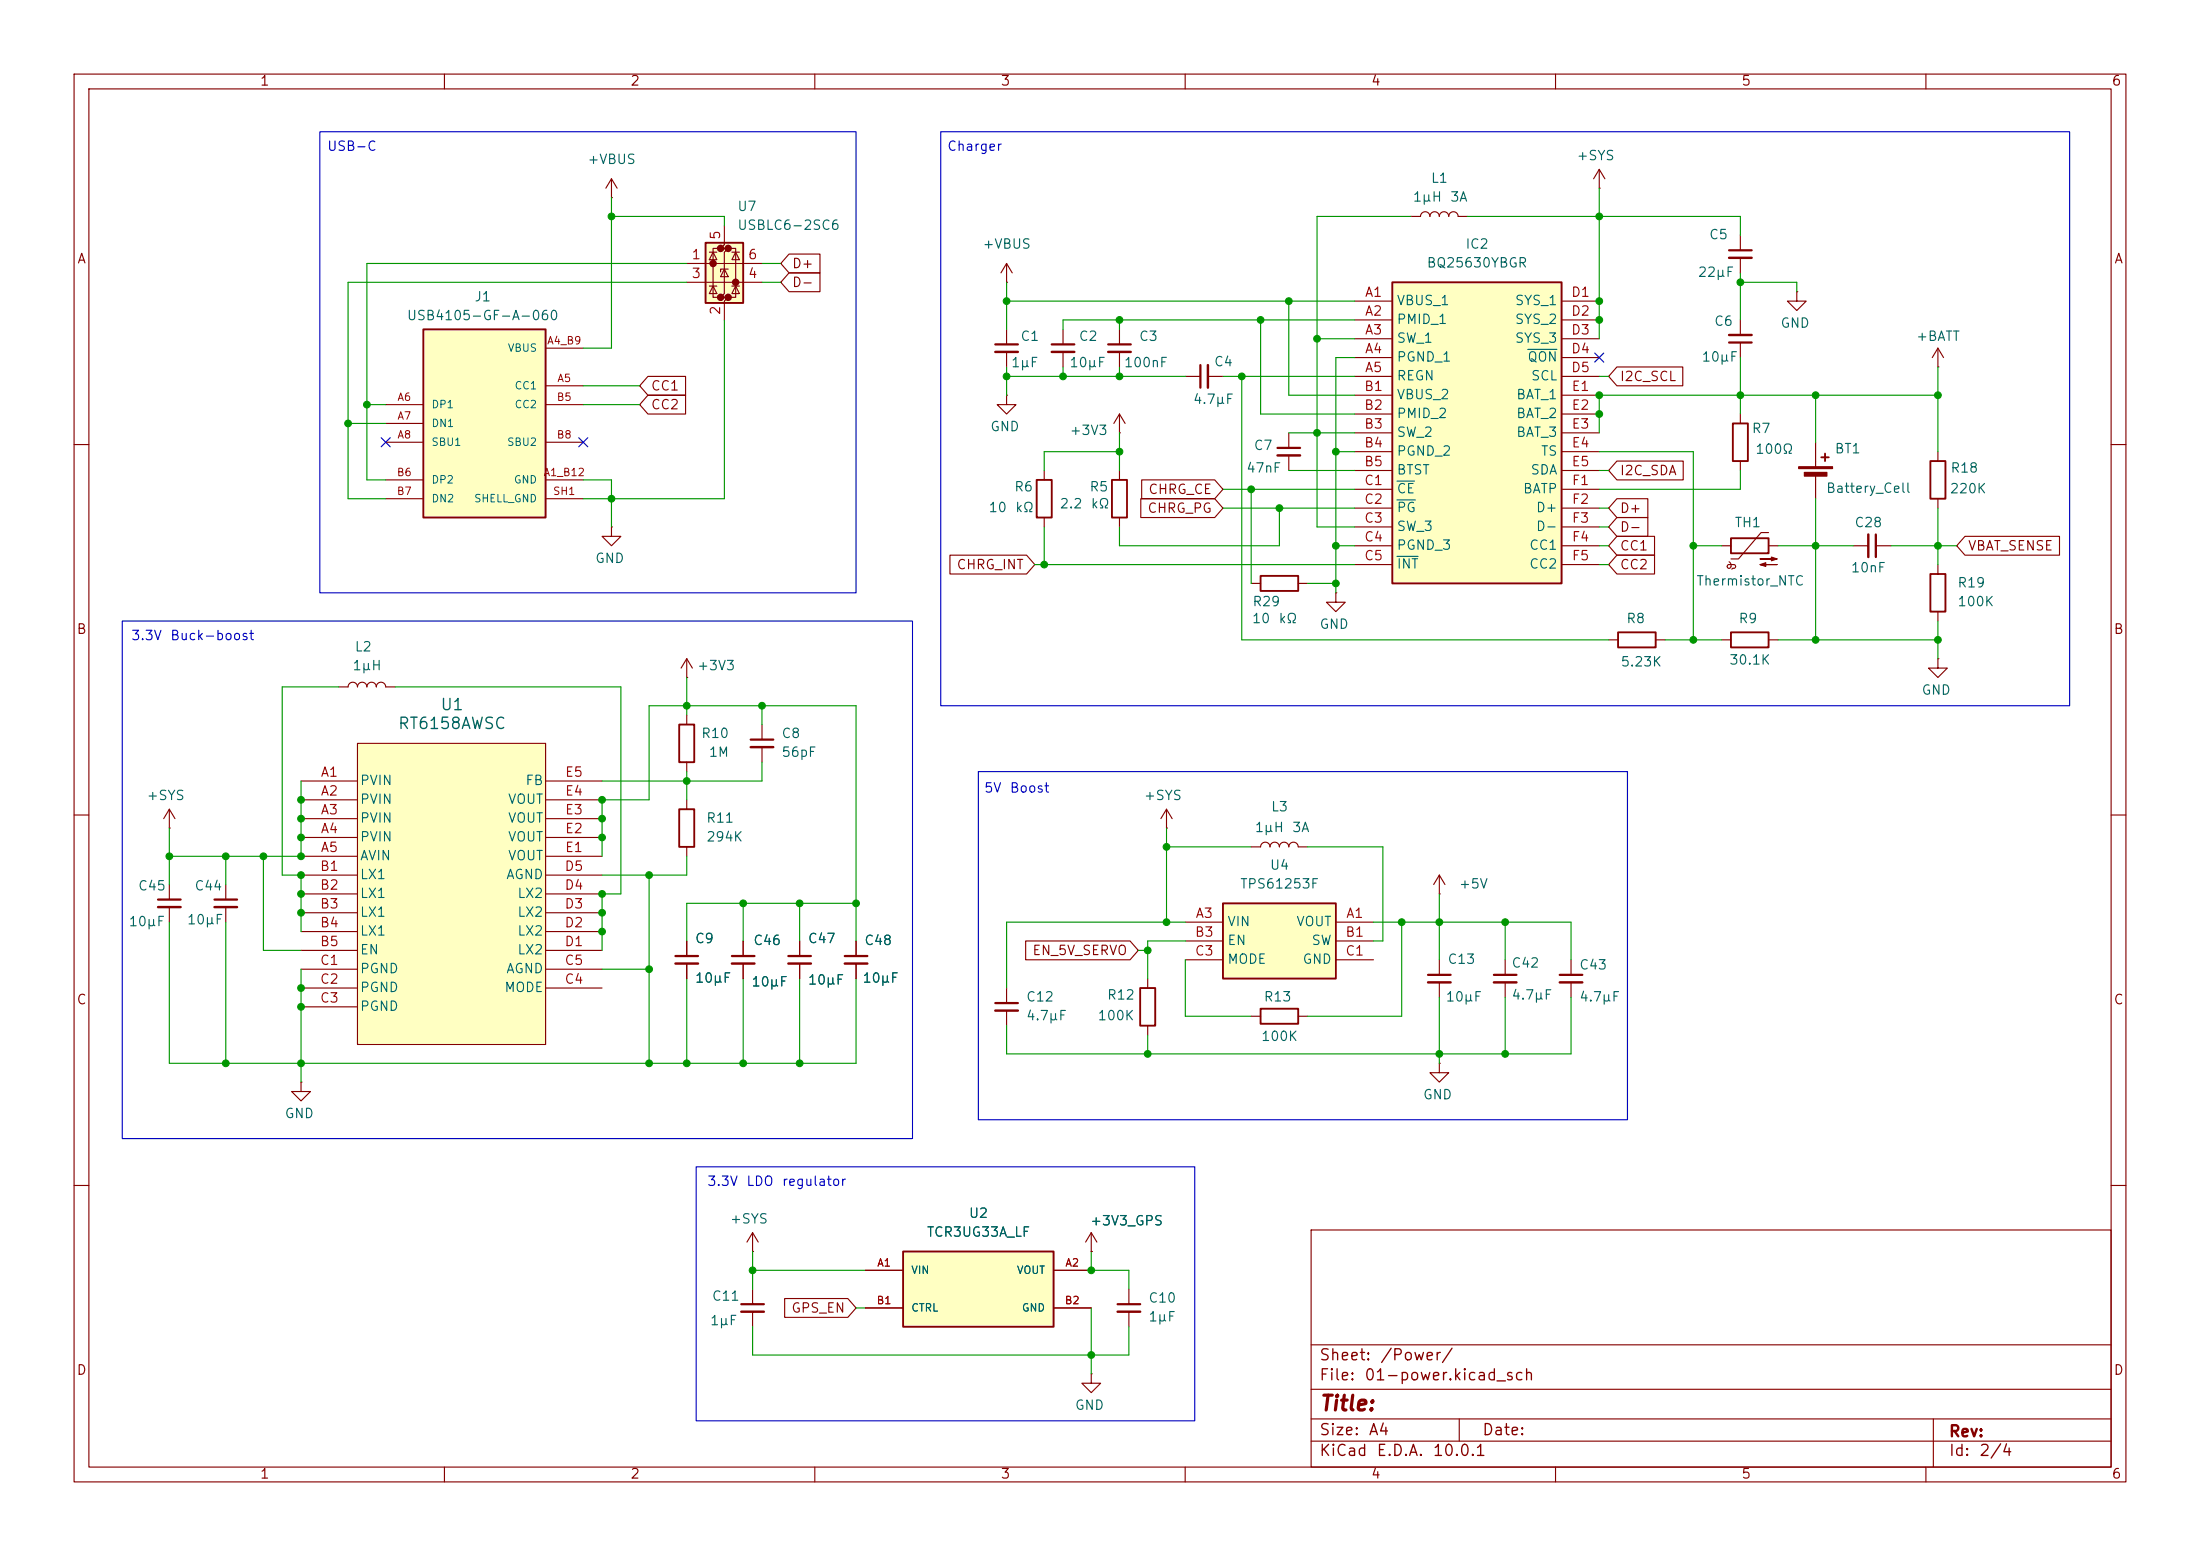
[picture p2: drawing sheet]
<svg xmlns="http://www.w3.org/2000/svg" width="297mm" height="210mm" viewBox="0 0 297 210" stroke-linecap="round" stroke-linejoin="round" font-family="sans-serif">
<g fill="none" stroke="#840000" stroke-width=".15">
<path d="M10 10h277v190h-277zM12 12h273v186h-273zM60 10v2M110 10v2M160 10v2M210 10v2M260 10v2M242.6 39.4v1.2h1.2l-1.2 1.3-1.3-1.3h1.3M242.6 39.4h.1M234.9 43.2v2M234.9 46.2v2.1M10 60h2"/>
<path d="M285 60h2M10 110h2M285 110h2M92.7 127v2M92.7 130v2.1M100.3 127v2M100.3 130v2.1M154.9 132.1v1.3M154.9 138.4v1.3M168.9 137.2h1.3M175.3 137.2h1.2M10 160h2"/>
<path d="M177 166h108v32h-108zM285 160h2M60 198v2M110 198v2M160 198v2M177 194.5h108M177 191.5h108M177 187.5h108M177 181.5h108M197 191.5v3M210 198v2M260 198v2"/>
<path d="M261 191.5v6.5"/>
</g>
<path d="M233.4 46.2h3.1M91.2 129h3M98.8 129h3.1" fill="none" stroke="#840000" stroke-width=".3"/>
<path d="M233.4 45.2h3.1M91.2 130h3M98.8 130h3.1" fill="none" stroke="#840000" stroke-width=".33"/>
<path d="M153.9 133.4h2.1v5h-2.1zM170.2 136.1h5.1v2.1h-5.1z" fill="none" stroke="#840000" stroke-width=".25"/>
<path d="M165.1 121.9h15.2v10.2h-15.2z" fill="#ffffc2"/>
<path d="M165.1 121.9h15.2v10.2h-15.2z" fill="none" stroke="#840000" stroke-width=".25"/>
<path d="M157.5 111.8h.1M157.5 109.2l-.8 1.3M157.5 109.2l.7 1.3M157.5 109.2v2.6M160 124.5h5.1M160 127h5.1M160 129.5h5.1M180.3 124.5h5.1M180.3 127h5.1M180.3 129.5h5.1" fill="none" stroke="#840000" stroke-width=".15"/>
<path d="M48.3 100.3h25.4v40.7h-25.4z" fill="#ffffc2"/>
<g fill="none" stroke="#840000" stroke-width=".15">
<path d="M143.5 44.5v2M143.5 47.5v2M151.1 58.4h.1M151.1 55.9l.8 1.3M151.1 55.9l-.7 1.3M151.1 55.9v2.5M174 58.4v2.1M234.9 55.9v1.3M151.1 63.5v1.3M151.1 69.9v1.2M168.9 78.7h1.3M174 61.5v2"/>
<path d="M175.3 78.7h1.2M234.9 62.2v1.3M261.6 61v1.2M261.6 67.3v1.3M261.6 76.2v1.3M45.7 92.7h1.3a.64 .64 0 0 1 .6-.6 .64 .64 0 0 1 .7 .6 .64 .64 0 0 1 .6-.6 .64 .64 0 0 1 .6 .6 .64 .64 0 0 1 .7-.6 .64 .64 0 0 1 .6 .6 .64 .64 0 0 1 .6-.6 .64 .64 0 0 1 .7 .6h1.2M92.7 91.4h.1M92.7 88.9v2.5M92.7 96.5v1.3M92.7 88.9l.8 1.3M92.7 88.9l-.8 1.3M102.9 97.8v2"/>
<path d="M180.3 80v1.3h1.3l-1.3 1.3-1.2-1.3h1.2M180.3 80h.1M261.6 82.6v1.2M22.9 111.8h.1M22.9 109.2l-.8 1.3M22.9 109.2l.7 1.3M22.9 109.2v2.6M40.6 105.4h7.7M40.6 108h7.7M40.6 110.5h7.7M40.6 113h7.7M40.6 115.6h7.7"/>
<path d="M40.6 118.1h7.7M48.3 100.3h25.4v40.7h-25.4zM73.7 105.4h7.6M73.7 108h7.6M73.7 110.5h7.6M73.7 113h7.6M73.7 115.6h7.6M73.7 118.1h7.6M92.7 102.9v1.2M92.7 108v1.2M92.7 114.3v1.3M102.9 100.8v2.1"/>
<path d="M40.6 120.7h7.7M40.6 123.2h7.7M40.6 125.7h7.7M40.6 128.3h7.7M40.6 130.8h7.7M40.6 133.4h7.7M40.6 135.9h7.7M73.7 120.7h7.6M73.7 123.2h7.6M73.7 125.7h7.6M73.7 128.3h7.6M73.7 130.8h7.6"/>
<path d="M73.7 133.4h7.6M107.9 127v2M107.9 130v2.1M194.3 129.5v2.1M194.3 132.6v2M203.2 129.5v2.1M203.2 132.6v2M40.6 146.1v1.2h1.3l-1.3 1.3-1.2-1.3h1.2M40.6 146.1h.1"/>
</g>
<path d="M233.9 57.2h2.1v5h-2.1zM150.1 64.8h2v5.1h-2zM170.2 77.7h5.1v2.1h-5.1zM260.6 77.5h2v5.1h-2zM260.6 62.2h2v5.1h-2zM91.7 97.8h2v5.1h-2zM91.7 109.2h2v5.1h-2z" fill="none" stroke="#840000" stroke-width=".25"/>
<path d="M142 46.5h3M172.5 60.5h3M101.3 99.8h3.1M106.4 129h3.1M192.8 131.6h3M201.7 131.6h3" fill="none" stroke="#840000" stroke-width=".3"/>
<path d="M142 47.5h3M172.5 61.5h3M101.3 100.8h3.1M106.4 130h3.1M192.8 132.6h3M201.7 132.6h3" fill="none" stroke="#840000" stroke-width=".33"/>
<path d="M188 38.1h22.8v40.6h-22.8z" fill="#ffffc2"/>
<path d="M188 38.1h22.8v40.6h-22.8z" fill="none" stroke="#840000" stroke-width=".25"/>
<g fill="none" stroke="#840000" stroke-width=".15">
<path d="M82.5 26.7h.1M82.5 24.1l.8 1.3M82.5 24.1l-.7 1.3M82.5 24.1v2.6M182.9 40.6h5.1M182.9 43.2h5.1M182.9 45.7h5.1M182.9 48.3h5.1M182.9 50.8h5.1M182.9 53.3h5.1M182.9 55.9h5.1M182.9 58.4h5.1"/>
<path d="M210.8 40.6h5.1M210.8 43.2h5.1M210.8 45.7h5.1M210.8 48.3h5.1M210.8 50.8h5.1M210.8 53.3h5.1M210.8 55.9h5.1M210.8 58.4h5.1M82.5 71.1v1.3h1.3l-1.3 1.3-1.2-1.3h1.2M82.5 71.1h.1M182.9 61h5.1M182.9 63.5h5.1"/>
<path d="M182.9 66h5.1M182.9 68.6h5.1M182.9 71.1h5.1M182.9 73.7h5.1M182.9 76.2h5.1M210.8 61h5.1M210.8 63.5h5.1M210.8 66h5.1M210.8 68.6h5.1M210.8 71.1h5.1M210.8 73.7h5.1M210.8 76.2h5.1"/>
<path d="M22.9 119.4v2M30.5 119.4v2M22.9 122.4v2.1M30.5 122.4v2.1"/>
</g>
<path d="M206.2 47.2h4M188.6 64.9h2.4M188.6 67.5h2.5M188.6 75.1h2.8" fill="none" stroke="#006464" stroke-width=".15"/>
<path d="M21.3 121.4h3.1M29 121.4h3" fill="none" stroke="#840000" stroke-width=".3"/>
<path d="M21.3 122.4h3.1M29 122.4h3" fill="none" stroke="#840000" stroke-width=".33"/>
<path d="M57.1 44.5h16.6v25.4h-16.6z" fill="#ffffc2"/>
<path d="M57.1 44.5h16.6v25.4h-16.6z" fill="none" stroke="#840000" stroke-width=".25"/>
<path d="M52.1 54.6h5M52.1 57.2h5M52.1 59.7h5M73.7 47h5M73.7 52.1h5M73.7 54.6h5M73.7 59.7h5M52.1 64.8h5M52.1 67.3h5M73.7 64.8h5M73.7 67.3h5" fill="none" stroke="#840000" stroke-width=".15"/>
<path d="M95.2 32.8h5.1v8.1h-5.1z" fill="#ffffc2"/>
<g fill="#840000" stroke="#840000" stroke-width=".51">
<circle cx="96.3" cy="35.6" r=".25"/>
<circle cx="97.3" cy="33.5" r=".25"/>
<circle cx="97.3" cy="40.1" r=".25"/>
<circle cx="98.3" cy="33.5" r=".25"/>
<circle cx="98.3" cy="40.1" r=".25"/>
<circle cx="99.3" cy="38.1" r=".25"/>
</g>
<g fill="none" stroke="#840000" stroke-width=".15">
<path d="M92.7 35.6h10.2M92.7 38.1h10.2M95.8 38.6h1M95.8 34h1M96.3 34l.5 1.1h-1zM96.3 38.6l.5 1h-1zM97.3 33.5h-1v6.6h1M97.8 30.5v2.5l-.5 .5h1l-.5 .5v5.6l-.5 .5h1l-.5 .5v2.6M97.8 36.3l.5 1h-1zM98.3 36.3h-1v.4M98.3 33.5h1v6.6h-1M98.8 38.6h1"/>
<path d="M98.8 34h1M99.3 34l.5 1.1h-1zM99.3 38.6l.5 1h-1zM168.9 114.3h1.3a.64 .64 0 0 1 .6-.6 .64 .64 0 0 1 .6 .6 .64 .64 0 0 1 .7-.6 .64 .64 0 0 1 .6 .6 .64 .64 0 0 1 .7-.6 .64 .64 0 0 1 .6 .6 .64 .64 0 0 1 .6-.6 .64 .64 0 0 1 .7 .6h1.2M115.6 127v2M115.6 130v2.1M212.1 129.5v2.1M212.1 132.6v2M101.6 168.9h.1M101.6 166.4v2.5M101.6 174v2M101.6 177v2.1"/>
<path d="M101.6 166.4l-.8 1.2M101.6 166.4l.8 1.2M152.4 174v2M152.4 177v2.1"/>
</g>
<path d="M95.2 32.8h5.1v8.1h-5.1z" fill="none" stroke="#840000" stroke-width=".25"/>
<path d="M114 129h3.1M210.6 131.6h3M100.1 176h3M150.9 176h3" fill="none" stroke="#840000" stroke-width=".3"/>
<path d="M114 130h3.1M210.6 132.6h3M100.1 177h3M150.9 177h3" fill="none" stroke="#840000" stroke-width=".33"/>
<path d="M121.9 168.9h20.3v10.2h-20.3z" fill="#ffffc2"/>
<path d="M140 64.8h2v5.1h-2zM233.7 72.6h5.1v2.1h-5.1zM245.9 61.7h1M246.4 61.2v1M218.4 85.3h5.1v2.1h-5.1zM233.7 85.3h5.1v2.1h-5.1zM121.9 168.9h20.3v10.2h-20.3z" fill="none" stroke="#840000" stroke-width=".25"/>
<g fill="none" stroke="#840000" stroke-width=".15">
<path d="M106.5 34.3h4.2v2.5h-4.2l-1.1-1.2zM106.5 36.8h4.2v2.6h-4.2l-1.1-1.3zM135.9 38.1h.1M135.9 35.6v2.5M135.9 35.6l.8 1.2M135.9 35.6l-.8 1.2M190.5 29.2h1.3a.64 .64 0 0 1 .6-.6 .64 .64 0 0 1 .6 .6 .64 .64 0 0 1 .7-.6 .64 .64 0 0 1 .6 .6 .64 .64 0 0 1 .6-.6 .64 .64 0 0 1 .7 .6 .64 .64 0 0 1 .6-.6 .64 .64 0 0 1 .6 .6h1.3M215.9 25.4h.1M215.9 22.9l-.8 1.2M215.9 22.9l.8 1.2M215.9 22.9v2.5M234.9 31.8v2"/>
<path d="M234.9 34.8v2M87.5 53.3h5.1v2.6h-5.1l-1.1-1.3zM87.5 50.8h5.1v2.5h-5.1l-1.1-1.2zM135.9 53.3v1.3h1.3l-1.3 1.3-1.3-1.3h1.3M135.9 53.3h.1M135.9 44.5v2M135.9 47.5v2M151.1 44.5v2M151.1 47.5v2M160 50.8h2.1M163.1 50.8h2M218.3 49.5h8.9v2.6h-8.9l-1.1-1.3z"/>
<path d="M245.1 59.7v3.3M261.6 49.5h.1M261.6 47l-.7 1.3M261.6 47l.8 1.3M261.6 47v2.5M128.2 74.9h10.4l1.1 1.3-1.1 1.3h-10.4zM141 63.5v1.3M141 69.9v1.2M154 67.3h10l1.1 1.3-1.1 1.3h-10zM154.1 64.8h9.9l1.1 1.2-1.1 1.3h-9.9zM218.3 62.2h8.9v2.6h-8.9l-1.1-1.3zM218.3 74.9h5.1v2.6h-5.1l-1.1-1.3z"/>
<path d="M218.3 72.4h5.1v2.5h-5.1l-1.1-1.2zM218.3 69.8h4.2v2.6h-4.2l-1.1-1.3zM218.3 67.3h4.2v2.6h-4.2l-1.1-1.3zM232.4 73.7h1.3M233.4 75.8a.44 .44 0 0 1 .4 .5 .44 .44 0 0 1-.5 .4l-.1-.3 .2-.2h.7l.2 .3M234.3 76.5l-.1 .2h-.3l-.1 .1M238.8 71.9h-1.1l-3 3.5h-1M238.8 73.7h1.2M245.1 64v3.3M250.2 73.7h2M253.2 73.7h2.1M265.3 72.4h12.7v2.5h-12.7l-1.1-1.2z"/>
<path d="M217.2 86.4h1.2M223.5 86.4h1.3M232.4 86.4h1.3M238.8 86.4h1.2M261.6 88.9v1.3h1.3l-1.3 1.2-1.3-1.2h1.3M261.6 88.9h.1M194.3 118.1l-.8 1.3M194.3 118.1l.8 1.3M194.3 118.1v2.6M92.7 127v2M92.7 130v2.1M100.3 127v2"/>
<path d="M100.3 130v2.1M107.9 127v2M107.9 130v2.1M115.6 127v2M115.6 130v2.1M135.9 133.4v2M135.9 136.4v2M138.5 127h14.1l1.1 1.3-1.1 1.2h-14.1zM194.3 120.7h.1M194.3 143.5v1.3h1.3l-1.3 1.3-1.3-1.3h1.3M194.3 143.5h.1M105.9 175.3h8.6l1.1 1.2-1.1 1.3h-8.6z"/>
<path d="M116.8 171.5h5.1M116.8 176.5h5.1M142.2 171.5h5.1M142.2 176.5h5.1M147.3 168.9h.1M147.3 166.4l-.7 1.2M147.3 166.4l.8 1.2M147.3 166.4v2.5M147.3 185.4v1.3h1.3l-1.3 1.3-1.3-1.3h1.3M147.3 185.4h.1"/>
</g>
<path d="M233.4 33.8h3.1M134.4 46.5h3M149.6 46.5h3.1M162.1 49.3v3M253.2 72.1v3.1M134.4 135.4h3" fill="none" stroke="#840000" stroke-width=".3"/>
<path d="M233.4 34.8h3.1M134.4 47.5h3M149.6 47.5h3.1M163.1 49.3v3M252.2 72.1v3.1M134.4 136.4h3" fill="none" stroke="#840000" stroke-width=".33"/>
<g fill="#840000" stroke="#840000" stroke-width=".15">
<path d="M242.8 63h4.6v.2h-4.6z"/>
<path d="M243.6 63.8h3v.5h-3z"/>
<path d="M237.6 76.2l.8-.3v.6l-.8-.3h2.3z"/>
<path d="M237.6 75.4h2.3l-.8 .3v-.5l.8 .2z"/>
</g>
<g fill="none" stroke="#009600" stroke-width=".15">
<path d="M82.5 29.2h15.3v1.3M82.5 26.7v20.3h-3.8M92.7 38.1h-45.7v29.2h5.1M92.7 35.6h-43.2v29.2h2.6M102.9 38.1h2.5M102.9 35.6h2.5M135.9 38.1v6.4M190.5 29.2h-12.7v41.9h5.1M198.1 29.2h36.8v2.6M215.9 25.4v20.3M234.9 38.1h7.7v1.3M234.9 36.8v6.4"/>
<path d="M47 57.2h5.1M49.5 54.6h2.6M78.7 52.1h7.7M78.7 54.6h7.7M97.8 43.2v24.1h-19.1M135.9 49.5v3.8M135.9 50.8h24.1M135.9 40.6h47M143.5 49.5v1.3M151.1 43.2v1.3M151.1 49.5v1.3M151.1 58.4v5.1"/>
<path d="M165.1 50.8h17.8M167.6 50.8v35.6h49.6M170.2 43.2v12.7h12.7M174 40.6v12.7h8.9M174 58.4h8.9M177.8 45.7h5.1M182.9 48.3h-2.6v31.7M182.9 43.2h-39.4v1.3M215.9 50.8h1.3M234.9 48.3v7.6M245.1 53.3v6.4M261.6 49.5v11.5"/>
<path d="M261.6 53.3h-45.7v5.1M78.7 64.8h3.8v6.3M139.7 76.2h43.2M141 71.1v5.1M151.1 61h-10.1v2.5M165.1 68.6h17.8M165.1 66h17.8M168.9 66v12.7M172.7 68.6v5.1h-21.6v-2.6M174 63.5h8.9M176.5 78.7h3.8M180.3 73.7h2.6"/>
<path d="M180.3 61h2.6M215.9 61h12.7v25.4M215.9 73.7h1.3M215.9 76.2h1.3M215.9 68.6h1.3M215.9 63.5h1.3M215.9 71.1h1.3M228.6 73.7h3.8M234.9 63.5v2.5h-19M240 73.7h10.2M245.1 67.3v19.1M255.3 73.7h8.9"/>
<path d="M261.6 68.6v7.6M45.7 92.7h-7.6v25.4h2.5v7.6M53.3 92.7h30.5v28h-2.5v7.6M92.7 91.4v5.1M102.9 95.3v2.5M224.8 86.4h7.6M240 86.4h21.6M261.6 83.8v5.1M22.9 111.8v7.6M30.5 115.6v3.8M35.6 115.6v12.7h5M40.6 105.4v10.2h-17.7"/>
<path d="M81.3 115.6v-7.6h6.3v-12.7h28v31.7M87.6 118.1v25.4M92.7 115.6v2.5h-11.4M92.7 104.1v3.9M102.9 102.9v2.5h-21.6M157.5 111.8v12.7M157.5 114.3h11.4M176.5 114.3h10.2v12.7h-1.3M22.9 124.5v19h92.7v-11.4M30.5 124.5v19M40.6 130.8v15.3M81.3 130.8h6.3"/>
<path d="M92.7 132.1v11.4M100.3 121.9v5.1M100.3 132.1v11.4M107.9 121.9v5.1M107.9 132.1v11.4M115.6 121.9h-22.9v5.1M153.7 128.3h1.2M154.9 139.7v2.5M160 124.5h-24.1v8.9M160 127h-5.1v5.1M160 129.5v7.7h8.9M185.4 124.5h26.7v5"/>
<path d="M189.2 124.5v12.7h-12.7M194.3 120.7v8.8M194.3 134.6v8.9M203.2 124.5v5M203.2 134.6v7.6M212.1 134.6v7.6h-76.2v-3.8M101.6 179.1v3.8h50.8v-3.8M101.6 171.5h15.2M101.6 168.9v5.1M115.6 176.5h1.2M147.3 168.9v2.6h5.1v2.5M147.3 176.5v8.9"/>
</g>
<path d="M51.5 59.1l1.2 1.2M52.7 59.1l-1.2 1.2M78.1 59.1l1.2 1.2M79.3 59.1l-1.2 1.2M215.3 47.7l1.2 1.2M216.5 47.7l-1.2 1.2" fill="none" stroke="#000084" stroke-width=".15"/>
<path d="M43.2 17.8h72.4v62.2h-72.4zM127 17.8h152.4v77.5h-152.4zM16.5 83.8h106.7v69.9h-106.7zM132.1 104.1h87.6v47h-87.6zM94 157.5h67.3v34.3h-67.3z" fill="none" stroke="#0000c2" stroke-width=".15"/>
<g fill="#009600" stroke="#009600" stroke-width=".14">
<circle cx="87.6" cy="143.5" r=".46"/>
<circle cx="92.7" cy="143.5" r=".46"/>
<circle cx="87.6" cy="130.8" r=".46"/>
<circle cx="100.3" cy="121.9" r=".46"/>
<circle cx="107.9" cy="143.5" r=".46"/>
<circle cx="107.9" cy="121.9" r=".46"/>
<circle cx="40.6" cy="108" r=".46"/>
<circle cx="49.5" cy="54.6" r=".46"/>
<circle cx="47" cy="57.2" r=".46"/>
<circle cx="81.3" cy="120.7" r=".46"/>
<circle cx="81.3" cy="113" r=".46"/>
<circle cx="81.3" cy="123.2" r=".46"/>
<circle cx="87.6" cy="118.1" r=".46"/>
<circle cx="100.3" cy="143.5" r=".46"/>
<circle cx="101.6" cy="171.5" r=".46"/>
<circle cx="115.6" cy="121.9" r=".46"/>
<circle cx="81.3" cy="108" r=".46"/>
<circle cx="135.9" cy="50.8" r=".46"/>
<circle cx="135.9" cy="40.6" r=".46"/>
<circle cx="92.7" cy="105.4" r=".46"/>
<circle cx="102.9" cy="95.3" r=".46"/>
<circle cx="92.7" cy="95.3" r=".46"/>
<circle cx="82.5" cy="29.2" r=".46"/>
<circle cx="82.5" cy="67.3" r=".46"/>
<circle cx="40.6" cy="118.1" r=".46"/>
<circle cx="40.6" cy="110.5" r=".46"/>
<circle cx="81.3" cy="110.5" r=".46"/>
<circle cx="40.6" cy="113" r=".46"/>
<circle cx="30.5" cy="143.5" r=".46"/>
<circle cx="40.6" cy="135.9" r=".46"/>
<circle cx="40.6" cy="143.5" r=".46"/>
<circle cx="40.6" cy="133.4" r=".46"/>
<circle cx="81.3" cy="125.7" r=".46"/>
<circle cx="40.6" cy="123.2" r=".46"/>
<circle cx="147.3" cy="171.5" r=".46"/>
<circle cx="147.3" cy="182.9" r=".46"/>
<circle cx="30.5" cy="115.6" r=".46"/>
<circle cx="22.9" cy="115.6" r=".46"/>
<circle cx="40.6" cy="115.6" r=".46"/>
<circle cx="40.6" cy="120.7" r=".46"/>
<circle cx="35.6" cy="115.6" r=".46"/>
<circle cx="157.5" cy="124.5" r=".46"/>
<circle cx="154.9" cy="128.3" r=".46"/>
<circle cx="154.9" cy="142.2" r=".46"/>
<circle cx="157.5" cy="114.3" r=".46"/>
<circle cx="228.6" cy="73.7" r=".46"/>
<circle cx="245.1" cy="73.7" r=".46"/>
<circle cx="261.6" cy="86.4" r=".46"/>
<circle cx="245.1" cy="86.4" r=".46"/>
<circle cx="228.6" cy="86.4" r=".46"/>
<circle cx="245.1" cy="53.3" r=".46"/>
<circle cx="261.6" cy="53.3" r=".46"/>
<circle cx="261.6" cy="73.7" r=".46"/>
<circle cx="180.3" cy="73.7" r=".46"/>
<circle cx="141" cy="76.2" r=".46"/>
<circle cx="151.1" cy="61" r=".46"/>
<circle cx="180.3" cy="78.7" r=".46"/>
<circle cx="168.9" cy="66" r=".46"/>
<circle cx="215.9" cy="53.3" r=".46"/>
<circle cx="215.9" cy="55.9" r=".46"/>
<circle cx="234.9" cy="53.3" r=".46"/>
<circle cx="234.9" cy="38.1" r=".46"/>
<circle cx="215.9" cy="29.2" r=".46"/>
<circle cx="215.9" cy="40.6" r=".46"/>
<circle cx="215.9" cy="43.2" r=".46"/>
<circle cx="177.8" cy="45.7" r=".46"/>
<circle cx="180.3" cy="61" r=".46"/>
<circle cx="172.7" cy="68.6" r=".46"/>
<circle cx="174" cy="40.6" r=".46"/>
<circle cx="177.8" cy="58.4" r=".46"/>
<circle cx="170.2" cy="43.2" r=".46"/>
<circle cx="151.1" cy="50.8" r=".46"/>
<circle cx="143.5" cy="50.8" r=".46"/>
<circle cx="151.1" cy="43.2" r=".46"/>
<circle cx="167.6" cy="50.8" r=".46"/>
<circle cx="203.2" cy="142.2" r=".46"/>
<circle cx="194.3" cy="142.2" r=".46"/>
<circle cx="203.2" cy="124.5" r=".46"/>
<circle cx="189.2" cy="124.5" r=".46"/>
<circle cx="194.3" cy="124.5" r=".46"/>
</g>
<text font-size="2" fill="#840000" x="178" y="190.9">Title:</text>
<g font-size="1.5" fill="#006464">
<text x="53.6" y="98.8">RT6158AWSC</text>
<text x="59.4" y="96.2">U1</text>
</g>
<g font-size="1.5" fill="#840000">
<text x="178" y="184">Sheet:</text>
<text x="186.2" y="184">/Power/</text>
<text x="178" y="186.7">File:</text>
<text x="184.1" y="186.7">01-power.kicad_sch</text>
<text x="178" y="196.9">KiCad</text>
<text x="178" y="194.1">Size:</text>
<text x="184.7" y="194.1">A4</text>
<text x="185.7" y="196.9">E.D.A.</text>
<text x="193.3" y="196.9">10.0.1</text>
<text x="200" y="194.1">Date:</text>
<text x="263" y="194.3">Rev:</text>
<text x="263" y="196.9">Id:</text>
<text x="267.1" y="196.9">2/4</text>
</g>
<g font-size="1.3" fill="#840000">
<text x="35" y="11.9">1</text>
<text x="85" y="11.9">2</text>
<text x="135" y="11.9">3</text>
<text x="185" y="11.9">4</text>
<text x="235" y="11.9">5</text>
<text x="285" y="11.9">6</text>
<text x="10.3" y="35.9">A</text>
<text x="285.3" y="35.9">A</text>
<text x="106.8" y="36.5">D+</text>
<text x="106.8" y="39.1">D-</text>
<text x="87.8" y="53">CC1</text>
<text x="218.6" y="51.8">I2C_SCL</text>
<text x="87.8" y="55.6">CC2</text>
<text x="218.6" y="64.5">I2C_SDA</text>
<text x="154.8" y="69.5">CHRG_PG</text>
<text x="154.9" y="67">CHRG_CE</text>
<text x="218.6" y="69.5">D+</text>
<text x="129.1" y="77.2">CHRG_INT</text>
<text x="218.6" y="77.2">CC2</text>
<text x="218.6" y="74.6">CC1</text>
<text x="218.6" y="72.1">D-</text>
<text x="265.6" y="74.6">VBAT_SENSE</text>
<text x="10.3" y="85.9">B</text>
<text x="285.3" y="85.9">B</text>
<text x="139.3" y="129.2">EN_5V_SERVO</text>
<text x="10.3" y="135.9">C</text>
<text x="285.3" y="135.9">C</text>
<text x="106.7" y="177.5">GPS_EN</text>
<text x="10.3" y="185.9">D</text>
<text x="285.3" y="185.9">D</text>
<text x="35" y="199.9">1</text>
<text x="85" y="199.9">2</text>
<text x="135" y="199.9">3</text>
<text x="185" y="199.9">4</text>
<text x="235" y="199.9">5</text>
<text x="285" y="199.9">6</text>
</g>
<g font-size="1.3" fill="#0000c2">
<text x="44.1" y="20.7">USB-C</text>
<text x="127.8" y="20.7">Charger</text>
<text x="17.6" y="86.7">3.3V</text>
<text x="22.9" y="86.7">Buck-boost</text>
<text x="132.8" y="107.3">5V</text>
<text x="136.2" y="107.3">Boost</text>
<text x="95.4" y="160.4">3.3V</text>
<text x="100.7" y="160.4">LDO</text>
<text x="105.5" y="160.4">regulator</text>
</g>
<g font-size="1.3" fill="#006464">
<text x="79.2" y="22.5">+VBUS</text>
<text x="212.8" y="21.9">+SYS</text>
<text x="99.5" y="28.8">U7</text>
<text x="190.6" y="27.5">1µH</text>
<text x="193.1" y="25">L1</text>
<text x="195.7" y="27.5">3A</text>
<text x="99.5" y="31.3">USBLC6-2SC6</text>
<text x="132.6" y="33.9">+VBUS</text>
<text x="197.7" y="33.9">IC2</text>
<text x="230.6" y="32.6">C5</text>
<text x="64" y="41">J1</text>
<text x="188.5" y="41.5">VBUS_1</text>
<text x="192.5" y="36.4">BQ25630YBGR</text>
<text x="204.4" y="41.5">SYS_1</text>
<text x="229.1" y="37.7">22µF</text>
<text x="54.8" y="43.5">USB4105-GF-A-060</text>
<text x="137.7" y="46.3">C1</text>
<text x="145.6" y="46.3">C2</text>
<text x="153.7" y="46.3">C3</text>
<text x="188.5" y="44">PMID_1</text>
<text x="188.5" y="46.6">SW_1</text>
<text x="204.4" y="44">SYS_2</text>
<text x="204.4" y="46.6">SYS_3</text>
<text x="231.3" y="44.3">C6</text>
<text x="240.3" y="44.6">GND</text>
<text x="258.6" y="46.3">+BATT</text>
<text x="136.4" y="49.9">1µF</text>
<text x="144.3" y="49.9">10µF</text>
<text x="151.6" y="49.9">100nF</text>
<text x="163.8" y="49.8">C4</text>
<text x="188.5" y="49.1">PGND_1</text>
<text x="188.5" y="51.7">REGN</text>
<text x="206.1" y="49.1">QON</text>
<text x="206.6" y="51.7">SCL</text>
<text x="229.6" y="49.1">10µF</text>
<text x="133.6" y="58.5">GND</text>
<text x="144.3" y="59">+3V3</text>
<text x="161" y="54.8">4.7µF</text>
<text x="188.5" y="54.2">VBUS_2</text>
<text x="188.5" y="56.7">PMID_2</text>
<text x="188.5" y="59.3">SW_2</text>
<text x="204.6" y="54.2">BAT_1</text>
<text x="204.6" y="56.7">BAT_2</text>
<text x="204.6" y="59.3">BAT_3</text>
<text x="236.4" y="58.8">R7</text>
<text x="168.2" y="64.1">47nF</text>
<text x="169.2" y="61.1">C7</text>
<text x="188.5" y="61.8">PGND_2</text>
<text x="188.5" y="64.4">BTST</text>
<text x="206.5" y="64.4">SDA</text>
<text x="207.9" y="61.8">TS</text>
<text x="236.9" y="61.6">100Ω</text>
<text x="247.6" y="61.5">BT1</text>
<text x="263.2" y="64.1">R18</text>
<text x="133.4" y="69.4">10</text>
<text x="136.8" y="66.6">R6</text>
<text x="137" y="69.4">kΩ</text>
<text x="143" y="68.9">2.2</text>
<text x="147" y="66.6">R5</text>
<text x="147.2" y="68.9">kΩ</text>
<text x="188.5" y="66.9">CE</text>
<text x="188.5" y="69.4">PG</text>
<text x="188.5" y="72">SW_3</text>
<text x="205.5" y="66.9">BATP</text>
<text x="207.3" y="69.4">D+</text>
<text x="207.3" y="72">D-</text>
<text x="234.1" y="71.5">TH1</text>
<text x="246.4" y="66.8">Battery_Cell</text>
<text x="250.3" y="71.5">C28</text>
<text x="263.1" y="66.9">220K</text>
<text x="80.3" y="76.3">GND</text>
<text x="188.5" y="74.5">PGND_3</text>
<text x="188.5" y="77.1">INT</text>
<text x="206.4" y="74.5">CC1</text>
<text x="206.4" y="77.1">CC2</text>
<text x="249.8" y="77.6">10nF</text>
<text x="169" y="82.1">R29</text>
<text x="228.9" y="79.3">Thermistor_NTC</text>
<text x="264.2" y="82.1">100K</text>
<text x="264.2" y="79.6">R19</text>
<text x="47.8" y="88.2">L2</text>
<text x="168.9" y="84.4">10</text>
<text x="172.5" y="84.4">kΩ</text>
<text x="178" y="85.2">GND</text>
<text x="219.5" y="84.4">R8</text>
<text x="234.6" y="84.4">R9</text>
<text x="47.5" y="90.8">1µH</text>
<text x="94" y="90.8">+3V3</text>
<text x="218.7" y="90.3">5.23K</text>
<text x="233.4" y="90">30.1K</text>
<text x="259.3" y="94.1">GND</text>
<text x="94.6" y="99.9">R10</text>
<text x="105.4" y="99.9">C8</text>
<text x="48.5" y="106.3">PVIN</text>
<text x="70.8" y="106.3">FB</text>
<text x="95.6" y="102.5">1M</text>
<text x="105.4" y="102.5">56pF</text>
<text x="19.7" y="108.3">+SYS</text>
<text x="48.5" y="108.8">PVIN</text>
<text x="48.5" y="111.4">PVIN</text>
<text x="48.5" y="113.9">PVIN</text>
<text x="68.5" y="113.9">VOUT</text>
<text x="68.5" y="111.4">VOUT</text>
<text x="68.5" y="108.8">VOUT</text>
<text x="95.3" y="113.9">294K</text>
<text x="95.3" y="111.4">R11</text>
<text x="154.3" y="108.3">+SYS</text>
<text x="169.3" y="112.6">1µH</text>
<text x="171.5" y="109.8">L3</text>
<text x="174.3" y="112.6">3A</text>
<text x="48.5" y="116.4">AVIN</text>
<text x="48.5" y="119">LX1</text>
<text x="68.2" y="119">AGND</text>
<text x="68.5" y="116.4">VOUT</text>
<text x="171.3" y="117.7">U4</text>
<text x="17.3" y="125.3">10µF</text>
<text x="18.6" y="120.5">C45</text>
<text x="25.2" y="125.1">10µF</text>
<text x="26.2" y="120.5">C44</text>
<text x="48.5" y="121.5">LX1</text>
<text x="48.5" y="124.1">LX1</text>
<text x="69.8" y="124.1">LX2</text>
<text x="69.8" y="121.5">LX2</text>
<text x="165.6" y="125.3">VIN</text>
<text x="167.3" y="120.2">TPS61253F</text>
<text x="174.9" y="125.3">VOUT</text>
<text x="196.9" y="120.2">+5V</text>
<text x="48.5" y="126.6">LX1</text>
<text x="48.5" y="129.1">EN</text>
<text x="48.5" y="131.7">PGND</text>
<text x="68.2" y="131.7">AGND</text>
<text x="69.8" y="129.1">LX2</text>
<text x="69.8" y="126.6">LX2</text>
<text x="93.7" y="127.6">C9</text>
<text x="101.6" y="127.9">C46</text>
<text x="109" y="127.6">C47</text>
<text x="116.6" y="127.9">C48</text>
<text x="165.6" y="127.9">EN</text>
<text x="165.6" y="130.4">MODE</text>
<text x="175.8" y="130.4">GND</text>
<text x="177" y="127.9">SW</text>
<text x="195.3" y="130.4">C13</text>
<text x="204" y="130.9">C42</text>
<text x="213.1" y="131.2">C43</text>
<text x="48.5" y="134.2">PGND</text>
<text x="48.5" y="136.8">PGND</text>
<text x="68" y="134.2">MODE</text>
<text x="93.7" y="132.9">10µF</text>
<text x="101.4" y="133.5">10µF</text>
<text x="109" y="133.2">10µF</text>
<text x="116.3" y="132.9">10µF</text>
<text x="138.4" y="135.5">C12</text>
<text x="149.4" y="135.2">R12</text>
<text x="170.5" y="135.5">R13</text>
<text x="195.1" y="135.5">10µF</text>
<text x="204" y="135.2">4.7µF</text>
<text x="213.1" y="135.5">4.7µF</text>
<text x="138.4" y="138">4.7µF</text>
<text x="148.1" y="138">100K</text>
<text x="170.2" y="140.8">100K</text>
<text x="192" y="148.7">GND</text>
<text x="38.3" y="151.2">GND</text>
<text x="98.5" y="165.5">+SYS</text>
<text x="125" y="167.2">TCR3UG33A_LF</text>
<text x="130.7" y="164.7">U2</text>
<text x="147.1" y="165.7">+3V3_GPS</text>
<text x="95.8" y="179.2">1µF</text>
<text x="96" y="175.9">C11</text>
<text x="154.9" y="176.1">C10</text>
<text x="154.9" y="178.7">1µF</text>
<text x="145" y="190.6">GND</text>
</g>
<g font-size="1.3" fill="#a90000">
<text x="93.3" y="35.3">1</text>
<text x="97.5" y="32.5" transform="rotate(-90 97.5 32.5)">5</text>
<text x="100.9" y="35.3">6</text>
<text x="93.3" y="37.8">3</text>
<text x="100.9" y="37.8">4</text>
<text x="184.2" y="40.4">A1</text>
<text x="212" y="40.4">D1</text>
<text x="97.5" y="42.6" transform="rotate(-90 97.5 42.6)">2</text>
<text x="184.2" y="42.9">A2</text>
<text x="184.2" y="45.5">A3</text>
<text x="212" y="42.9">D2</text>
<text x="212" y="45.5">D3</text>
<text x="184.1" y="53.1">B1</text>
<text x="184.2" y="48">A4</text>
<text x="184.2" y="50.5">A5</text>
<text x="212" y="48">D4</text>
<text x="212" y="50.5">D5</text>
<text x="212.1" y="53.1">E1</text>
<text x="184.1" y="55.6">B2</text>
<text x="184.1" y="58.2">B3</text>
<text x="212.1" y="55.6">E2</text>
<text x="212.1" y="58.2">E3</text>
<text x="184.1" y="60.7">B4</text>
<text x="184.1" y="63.2">B5</text>
<text x="184.1" y="65.8">C1</text>
<text x="212.1" y="60.7">E4</text>
<text x="212.1" y="63.2">E5</text>
<text x="212.1" y="65.8">F1</text>
<text x="184.1" y="68.3">C2</text>
<text x="184.1" y="70.9">C3</text>
<text x="212.1" y="68.3">F2</text>
<text x="212.1" y="70.9">F3</text>
<text x="184.1" y="73.4">C4</text>
<text x="184.1" y="75.9">C5</text>
<text x="212.1" y="73.4">F4</text>
<text x="212.1" y="75.9">F5</text>
<text x="43.2" y="105.2">A1</text>
<text x="43.2" y="107.7">A2</text>
<text x="76.2" y="107.7">E4</text>
<text x="76.2" y="105.2">E5</text>
<text x="43.2" y="110.2">A3</text>
<text x="43.2" y="112.8">A4</text>
<text x="76.2" y="112.8">E2</text>
<text x="76.2" y="110.2">E3</text>
<text x="43.1" y="117.9">B1</text>
<text x="43.2" y="115.3">A5</text>
<text x="76.1" y="117.9">D5</text>
<text x="76.2" y="115.3">E1</text>
<text x="43.1" y="120.4">B2</text>
<text x="43.1" y="122.9">B3</text>
<text x="43.1" y="125.5">B4</text>
<text x="76.1" y="125.5">D2</text>
<text x="76.1" y="122.9">D3</text>
<text x="76.1" y="120.4">D4</text>
<text x="161.3" y="124.2">A3</text>
<text x="181.6" y="124.2">A1</text>
<text x="43.1" y="128">B5</text>
<text x="43.1" y="130.6">C1</text>
<text x="76.1" y="130.6">C5</text>
<text x="76.1" y="128">D1</text>
<text x="161.2" y="126.7">B3</text>
<text x="161.2" y="129.3">C3</text>
<text x="181.5" y="126.7">B1</text>
<text x="181.5" y="129.3">C1</text>
<text x="43.1" y="133.1">C2</text>
<text x="43.1" y="135.6">C3</text>
<text x="76.1" y="133.1">C4</text>
</g>
<g font-size="1" fill="#006464">
<text x="68.5" y="47.7">VBUS</text>
<text x="69.4" y="52.8">CC1</text>
<text x="58.2" y="55.3">DP1</text>
<text x="58.2" y="57.9">DN1</text>
<text x="69.4" y="55.3">CC2</text>
<text x="58.2" y="60.4">SBU1</text>
<text x="58.2" y="65.5">DP2</text>
<text x="68.4" y="60.4">SBU2</text>
<text x="69.3" y="65.5">GND</text>
<text x="58.2" y="68">DN2</text>
<text x="63.9" y="68">SHELL_GND</text>
<text x="122.9" y="172.2">VIN</text>
<text x="137.2" y="172.2">VOUT</text>
<text x="122.9" y="177.3">CTRL</text>
<text x="137.9" y="177.3">GND</text>
</g>
<g font-size="1" fill="#a90000">
<text x="73.8" y="46.7">A4_B9</text>
<text x="75.2" y="51.8">A5</text>
<text x="53.6" y="54.4">A6</text>
<text x="53.6" y="56.9">A7</text>
<text x="53.6" y="59.4">A8</text>
<text x="75.1" y="54.4">B5</text>
<text x="75.1" y="59.4">B8</text>
<text x="53.5" y="64.5">B6</text>
<text x="73.3" y="64.5">A1_B12</text>
<text x="53.5" y="67.1">B7</text>
<text x="74.6" y="67.1">SH1</text>
<text x="118.3" y="171.2">A1</text>
<text x="143.7" y="171.2">A2</text>
<text x="118.3" y="176.3">B1</text>
<text x="143.7" y="176.3">B2</text>
</g>
</svg>
